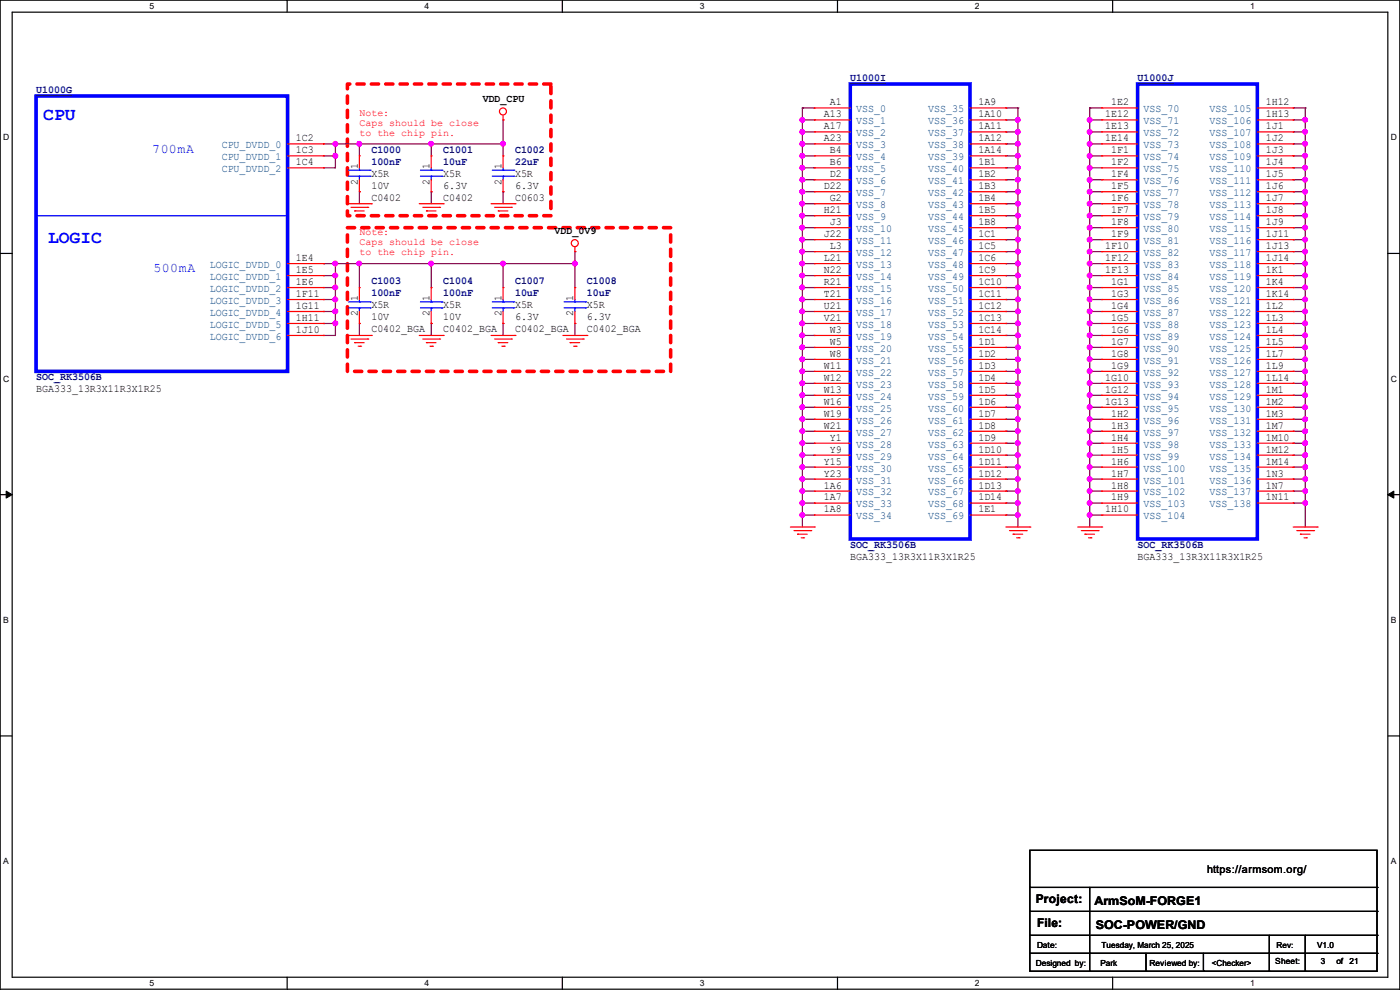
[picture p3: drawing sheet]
<svg xmlns="http://www.w3.org/2000/svg" width="297mm" height="210mm" viewBox="0 0 297 210" stroke-linecap="round" stroke-linejoin="round" font-family="sans-serif">
<path d="M0 0h297v209.8h-297zM2.6 2.6h291.8v204.7h-291.8z" fill="none" stroke="#000" stroke-width=".25"/>
<g fill="#fff">
<path d="M31.7 .3h1v2h-1z"/>
<path d="M31.7 207.6h1v1.9h-1z"/>
</g>
<path d="M60.9 0v2.6M60.9 207.3v2.5" fill="none" stroke="#000" stroke-width=".25"/>
<g fill="#fff">
<path d="M90.1 .3h1v2h-1z"/>
<path d="M90.1 207.6h1v1.9h-1z"/>
</g>
<path d="M119.3 0v2.6M119.3 207.3v2.5" fill="none" stroke="#000" stroke-width=".25"/>
<g fill="#fff">
<path d="M148.5 .3h.9v2h-.9z"/>
<path d="M148.5 207.6h.9v1.9h-.9z"/>
</g>
<path d="M177.7 0v2.6M177.7 207.3v2.5" fill="none" stroke="#000" stroke-width=".25"/>
<g fill="#fff">
<path d="M206.8 .3h1v2h-1z"/>
<path d="M206.8 207.6h1v1.9h-1z"/>
</g>
<path d="M236.1 0v2.6M236.1 207.3v2.5" fill="none" stroke="#000" stroke-width=".25"/>
<g fill="#fff">
<path d="M265.2 .3h1v2h-1z"/>
<path d="M265.2 207.6h1v1.9h-1z"/>
<path d="M.7 28.2h1.2v1.9h-1.2z"/>
<path d="M295.1 28.2h1.2v1.9h-1.2z"/>
<path d="M.7 79.3h1.2v2h-1.2z"/>
<path d="M295.1 79.3h1.2v2h-1.2z"/>
</g>
<path d="M0 53.8h2.6M294.4 53.8h2.6" fill="none" stroke="#000" stroke-width=".25"/>
<g fill="#fff">
<path d="M.7 130.5h1.2v2h-1.2z"/>
<path d="M295.1 130.5h1.1v2h-1.1z"/>
</g>
<path d="M0 104.9h2.6M294.4 104.9h2.6" fill="none" stroke="#000" stroke-width=".25"/>
<path d="M1.3 104.2l1.3 .7-1.3 .8zM294.4 104.9l1.3-.7v1.5z" fill="#000" stroke="#000" stroke-width=".21"/>
<g fill="#fff">
<path d="M.7 181.7h1.2v2h-1.2z"/>
<path d="M295.1 181.7h1.1v2h-1.1z"/>
</g>
<g fill="none" stroke="#000" stroke-width=".25">
<path d="M0 156.1h2.6M294.4 156.1h2.6M218.5 180.4h73.6v25.6h-73.6zM218.5 188.3h73.6M218.5 193.3h73.6M218.5 198.4h73.6M231.2 188.3v17.7M269.3 198.4v7.6M276.9 198.4v7.6M292.1 188.3h.1M292.1 193.3h.1M292.1 198.4h.1"/>
<path d="M218.5 202.2h73.6M231.2 206h.1M243.1 206h.1M243.1 202.2v3.8M255.3 206h.1M255.3 202.2v3.8M269.3 206h.1M276.9 206h.1M292.1 202.2h.1"/>
</g>
<path d="M73.7 17.8h43.2v28h-43.2zM73.7 48.3h68.6v30.5h-68.6z" fill="none" stroke="#f00" stroke-width=".76" stroke-dasharray="1.5 1.5"/>
<g fill="none" stroke="#800040" stroke-width=".25">
<path d="M68.6 30.5h.1M68.6 33.1h.1M68.6 35.6h.1M68.6 30.5h38.1M68.6 33.1h2.6M71.2 30.5h.1M71.2 33.1h.1M71.2 30.5v5.1h-2.6M76.2 30.5h.1M76.2 30.5v2.6M91.5 30.5h.1M91.5 30.5v2.6"/>
<path d="M106.7 25.4h.1M106.7 30.5h.1M106.7 25.4v7.7M170.2 22.9h.1M170.2 25.4h.1M170.2 28h.1M170.2 30.5h.1M170.2 33.1h.1M170.2 35.6h.1M170.2 38.1h.1M170.2 30.5h2.6M170.2 33.1h2.6"/>
<path d="M170.2 35.6h2.6M170.2 22.9h2.6M170.2 22.9v88.9M170.2 25.4h2.6M170.2 28h2.6M170.2 38.1h2.6M213.4 22.9h.1M213.4 25.4h.1M213.4 28h.1M213.4 30.5h.1M213.4 33.1h.1M213.4 35.6h.1"/>
<path d="M213.4 38.1h.1M213.4 30.5h2.5M213.4 33.1h2.5M213.4 35.6h2.5M213.4 22.9h2.5M213.4 25.4h2.5M213.4 28h2.5M213.4 38.1h2.5M215.9 22.9h.1M215.9 25.4h.1M215.9 28h.1M215.9 30.5h.1"/>
<path d="M215.9 33.1h.1M215.9 35.6h.1M215.9 38.1h.1M215.9 22.9v88.9M231.2 22.9h.1M231.2 25.4h.1M231.2 28h.1M231.2 30.5h.1M231.2 33.1h.1M231.2 35.6h.1M231.2 38.1h.1M231.2 30.5h2.5"/>
<path d="M231.2 33.1h2.5M231.2 35.6h2.5M231.2 22.9h2.5M231.2 25.4h2.5M231.2 28h2.5M231.2 38.1h2.5M231.2 22.9v88.9M274.4 22.9h.1M274.4 25.4h.1M274.4 28h.1M274.4 30.5h.1M274.4 33.1h.1"/>
<path d="M274.4 35.6h.1M274.4 38.1h.1M274.4 30.5h2.5M274.4 33.1h2.5M274.4 35.6h2.5M274.4 22.9h2.5M274.4 25.4h2.5M274.4 28h2.5M274.4 38.1h2.5M276.9 22.9h.1M276.9 25.4h.1M276.9 28h.1"/>
<path d="M276.9 30.5h.1M276.9 33.1h.1M276.9 35.6h.1M276.9 38.1h.1M276.9 22.9v88.9M68.6 55.9h.1M68.6 58.5h.1M68.6 55.9h53.4M68.6 58.5h2.6M71.2 55.9h.1M71.2 58.5h.1M71.2 55.9v15.3h-2.6"/>
<path d="M76.2 55.9h.1M76.2 40.7h.1M76.2 40.7v2.5M76.2 55.9v5.1M91.5 55.9h.1M91.5 40.7h.1M91.5 40.7v2.5M91.5 55.9v5.1M106.7 40.7h.1M106.7 55.9h.1M106.7 40.7v2.5M106.7 55.9v5.1"/>
<path d="M122 53.4h.1M122 55.9h.1M122 53.4v7.6M170.2 40.7h.1M170.2 43.2h.1M170.2 45.8h.1M170.2 48.3h.1M170.2 50.8h.1M170.2 53.4h.1M170.2 55.9h.1M170.2 58.5h.1M170.2 55.9h2.6"/>
<path d="M170.2 58.5h2.6M170.2 40.7h2.6M170.2 43.2h2.6M170.2 45.8h2.6M170.2 48.3h2.6M170.2 50.8h2.6M170.2 53.4h2.6M213.4 40.7h.1M213.4 43.2h.1M213.4 45.8h.1M213.4 48.3h.1M213.4 50.8h.1"/>
<path d="M213.4 53.4h.1M213.4 55.9h.1M213.4 58.5h.1M213.4 55.9h2.5M213.4 58.5h2.5M213.4 40.7h2.5M213.4 43.2h2.5M213.4 45.8h2.5M213.4 48.3h2.5M213.4 50.8h2.5M213.4 53.4h2.5M215.9 40.7h.1"/>
<path d="M215.9 43.2h.1M215.9 45.8h.1M215.9 48.3h.1M215.9 50.8h.1M215.9 53.4h.1M215.9 55.9h.1M215.9 58.5h.1M231.2 40.7h.1M231.2 43.2h.1M231.2 45.8h.1M231.2 48.3h.1M231.2 50.8h.1"/>
<path d="M231.2 53.4h.1M231.2 55.9h.1M231.2 58.5h.1M231.2 55.9h2.5M231.2 58.5h2.5M231.2 40.7h2.5M231.2 43.2h2.5M231.2 45.8h2.5M231.2 48.3h2.5M231.2 50.8h2.5M231.2 53.4h2.5M274.4 40.7h.1"/>
<path d="M274.4 43.2h.1M274.4 45.8h.1M274.4 48.3h.1M274.4 50.8h.1M274.4 53.4h.1M274.4 55.9h.1M274.4 58.5h.1M274.4 55.9h2.5M274.4 58.5h2.5M274.4 40.7h2.5M274.4 43.2h2.5M274.4 45.8h2.5"/>
<path d="M274.4 48.3h2.5M274.4 50.8h2.5M274.4 53.4h2.5M276.9 40.7h.1M276.9 43.2h.1M276.9 45.8h.1M276.9 48.3h.1M276.9 50.8h.1M276.9 53.4h.1M276.9 55.9h.1M276.9 58.5h.1M68.6 61h.1"/>
<path d="M68.6 63.5h.1M68.6 66.1h.1M68.6 68.6h.1M68.6 71.2h.1M68.6 61h2.6M68.6 63.5h2.6M68.6 66.1h2.6M68.6 68.6h2.6M71.2 61h.1M71.2 63.5h.1M71.2 66.1h.1M71.2 68.6h.1"/>
<path d="M76.2 68.6h.1M76.2 68.6v2.6M91.5 68.6h.1M91.5 68.6v2.6M106.7 68.6h.1M106.7 68.6v2.6M122 68.6h.1M122 68.6v2.6M170.2 61h.1M170.2 63.5h.1M170.2 66.1h.1M170.2 68.6h.1"/>
<path d="M170.2 71.2h.1M170.2 73.7h.1M170.2 76.2h.1M170.2 78.8h.1M170.2 61h2.6M170.2 63.5h2.6M170.2 66.1h2.6M170.2 68.6h2.6M170.2 71.2h2.6M170.2 73.7h2.6M170.2 76.2h2.6M170.2 78.8h2.6"/>
<path d="M213.4 61h.1M213.4 63.5h.1M213.4 66.1h.1M213.4 68.6h.1M213.4 71.2h.1M213.4 73.7h.1M213.4 76.2h.1M213.4 78.8h.1M213.4 61h2.5M213.4 63.5h2.5M213.4 66.1h2.5M213.4 68.6h2.5"/>
<path d="M213.4 71.2h2.5M213.4 73.7h2.5M213.4 76.2h2.5M213.4 78.8h2.5M215.9 61h.1M215.9 63.5h.1M215.9 66.1h.1M215.9 68.6h.1M215.9 71.2h.1M215.9 73.7h.1M215.9 76.2h.1M215.9 78.8h.1"/>
<path d="M231.2 61h.1M231.2 63.5h.1M231.2 66.1h.1M231.2 68.6h.1M231.2 71.2h.1M231.2 73.7h.1M231.2 76.2h.1M231.2 78.8h.1M231.2 61h2.5M231.2 63.5h2.5M231.2 66.1h2.5M231.2 68.6h2.5"/>
<path d="M231.2 71.2h2.5M231.2 73.7h2.5M231.2 76.2h2.5M231.2 78.8h2.5M274.4 61h.1M274.4 63.5h.1M274.4 66.1h.1M274.4 68.6h.1M274.4 71.2h.1M274.4 73.7h.1M274.4 76.2h.1M274.4 78.8h.1"/>
<path d="M274.4 61h2.5M274.4 63.5h2.5M274.4 66.1h2.5M274.4 68.6h2.5M274.4 71.2h2.5M274.4 73.7h2.5M274.4 76.2h2.5M274.4 78.8h2.5M276.9 61h.1M276.9 63.5h.1M276.9 66.1h.1M276.9 68.6h.1"/>
<path d="M276.9 71.2h.1M276.9 73.7h.1M276.9 76.2h.1M276.9 78.8h.1M170.2 81.3h.1M170.2 83.9h.1M170.2 86.4h.1M170.2 88.9h.1M170.2 91.5h.1M170.2 94h.1M170.2 96.6h.1M170.2 99.1h.1"/>
<path d="M170.2 81.3h2.6M170.2 83.9h2.6M170.2 86.4h2.6M170.2 88.9h2.6M170.2 91.5h2.6M170.2 94h2.6M170.2 96.6h2.6M170.2 99.1h2.6M213.4 81.3h.1M213.4 83.9h.1M213.4 86.4h.1M213.4 88.9h.1"/>
<path d="M213.4 91.5h.1M213.4 94h.1M213.4 96.6h.1M213.4 99.1h.1M213.4 81.3h2.5M213.4 83.9h2.5M213.4 86.4h2.5M213.4 88.9h2.5M213.4 91.5h2.5M213.4 94h2.5M213.4 96.6h2.5M213.4 99.1h2.5"/>
<path d="M215.9 81.3h.1M215.9 83.9h.1M215.9 86.4h.1M215.9 88.9h.1M215.9 91.5h.1M215.9 94h.1M215.9 96.6h.1M215.9 99.1h.1M231.2 81.3h.1M231.2 83.9h.1M231.2 86.4h.1M231.2 88.9h.1"/>
<path d="M231.2 91.5h.1M231.2 94h.1M231.2 96.6h.1M231.2 99.1h.1M231.2 81.3h2.5M231.2 83.9h2.5M231.2 86.4h2.5M231.2 88.9h2.5M231.2 91.5h2.5M231.2 94h2.5M231.2 96.6h2.5M231.2 99.1h2.5"/>
<path d="M274.4 81.3h.1M274.4 83.9h.1M274.4 86.4h.1M274.4 88.9h.1M274.4 91.5h.1M274.4 94h.1M274.4 96.6h.1M274.4 99.1h.1M274.4 81.3h2.5M274.4 83.9h2.5M274.4 86.4h2.5M274.4 88.9h2.5"/>
<path d="M274.4 91.5h2.5M274.4 94h2.5M274.4 96.6h2.5M274.4 99.1h2.5M276.9 81.3h.1M276.9 83.9h.1M276.9 86.4h.1M276.9 88.9h.1M276.9 91.5h.1M276.9 94h.1M276.9 96.6h.1M276.9 99.1h.1"/>
<path d="M170.2 101.6h.1M170.2 104.2h.1M170.2 106.7h.1M170.2 109.3h.1M170.2 101.6h2.6M170.2 104.2h2.6M170.2 106.7h2.6M170.2 109.3h2.6M213.4 101.6h.1M213.4 104.2h.1M213.4 106.7h.1M213.4 109.3h.1"/>
<path d="M213.4 101.6h2.5M213.4 104.2h2.5M213.4 106.7h2.5M213.4 109.3h2.5M215.9 101.6h.1M215.9 104.2h.1M215.9 106.7h.1M215.9 109.3h.1M231.2 101.6h.1M231.2 104.2h.1M231.2 106.7h.1M231.2 109.3h.1"/>
<path d="M231.2 101.6h2.5M231.2 104.2h2.5M231.2 106.7h2.5M231.2 109.3h2.5M274.4 101.6h.1M274.4 104.2h.1M274.4 106.7h.1M274.4 101.6h2.5M274.4 104.2h2.5M274.4 106.7h2.5M276.9 101.6h.1M276.9 104.2h.1"/>
<path d="M276.9 106.7h.1"/>
</g>
<g fill="#f0f" stroke="#f0f" stroke-width=".25">
<circle cx="71.1" cy="30.5" r=".49"/>
<circle cx="71.1" cy="33" r=".49"/>
<circle cx="71.1" cy="58.4" r=".49"/>
<circle cx="71.1" cy="55.9" r=".49"/>
<circle cx="71.1" cy="61" r=".49"/>
<circle cx="71.1" cy="63.5" r=".49"/>
<circle cx="71.1" cy="66.1" r=".49"/>
<circle cx="71.1" cy="68.6" r=".49"/>
<circle cx="106.7" cy="30.5" r=".49"/>
<circle cx="91.5" cy="30.5" r=".49"/>
<circle cx="76.2" cy="30.5" r=".49"/>
<circle cx="121.9" cy="55.9" r=".49"/>
<circle cx="91.5" cy="55.9" r=".49"/>
<circle cx="76.2" cy="55.9" r=".49"/>
<circle cx="170.2" cy="25.4" r=".49"/>
<circle cx="215.9" cy="25.4" r=".49"/>
<circle cx="170.2" cy="30.5" r=".49"/>
<circle cx="170.2" cy="28" r=".49"/>
<circle cx="215.9" cy="30.5" r=".49"/>
<circle cx="215.9" cy="28" r=".49"/>
<circle cx="215.9" cy="33" r=".49"/>
<circle cx="170.2" cy="33" r=".49"/>
<circle cx="170.2" cy="35.6" r=".49"/>
<circle cx="170.2" cy="38.1" r=".49"/>
<circle cx="215.9" cy="35.6" r=".49"/>
<circle cx="215.9" cy="40.7" r=".49"/>
<circle cx="215.9" cy="38.1" r=".49"/>
<circle cx="170.2" cy="43.2" r=".49"/>
<circle cx="170.2" cy="40.7" r=".49"/>
<circle cx="215.9" cy="45.7" r=".49"/>
<circle cx="215.9" cy="43.2" r=".49"/>
<circle cx="170.2" cy="48.3" r=".49"/>
<circle cx="170.2" cy="45.7" r=".49"/>
<circle cx="215.9" cy="48.3" r=".49"/>
<circle cx="170.2" cy="50.8" r=".49"/>
<circle cx="215.9" cy="50.8" r=".49"/>
<circle cx="170.2" cy="55.9" r=".49"/>
<circle cx="170.2" cy="53.4" r=".49"/>
<circle cx="215.9" cy="55.9" r=".49"/>
<circle cx="215.9" cy="53.4" r=".49"/>
<circle cx="170.2" cy="61" r=".49"/>
<circle cx="170.2" cy="58.4" r=".49"/>
<circle cx="215.9" cy="58.4" r=".49"/>
<circle cx="170.2" cy="63.5" r=".49"/>
<circle cx="215.9" cy="63.5" r=".49"/>
<circle cx="215.9" cy="61" r=".49"/>
<circle cx="170.2" cy="66.1" r=".49"/>
<circle cx="215.9" cy="66.1" r=".49"/>
<circle cx="170.2" cy="68.6" r=".49"/>
<circle cx="215.9" cy="68.6" r=".49"/>
<circle cx="170.2" cy="71.1" r=".49"/>
<circle cx="215.9" cy="71.1" r=".49"/>
<circle cx="170.2" cy="73.7" r=".49"/>
<circle cx="170.2" cy="76.2" r=".49"/>
<circle cx="215.9" cy="73.7" r=".49"/>
<circle cx="215.9" cy="76.2" r=".49"/>
<circle cx="170.2" cy="81.3" r=".49"/>
<circle cx="170.2" cy="78.8" r=".49"/>
<circle cx="215.9" cy="81.3" r=".49"/>
<circle cx="215.9" cy="78.8" r=".49"/>
<circle cx="170.2" cy="83.8" r=".49"/>
<circle cx="215.9" cy="83.8" r=".49"/>
<circle cx="215.9" cy="86.4" r=".49"/>
<circle cx="170.2" cy="86.4" r=".49"/>
<circle cx="170.2" cy="88.9" r=".49"/>
<circle cx="215.9" cy="88.9" r=".49"/>
<circle cx="170.2" cy="91.5" r=".49"/>
<circle cx="215.9" cy="91.5" r=".49"/>
<circle cx="170.2" cy="96.5" r=".49"/>
<circle cx="170.2" cy="94" r=".49"/>
<circle cx="215.9" cy="96.5" r=".49"/>
<circle cx="215.9" cy="94" r=".49"/>
<circle cx="170.2" cy="99.1" r=".49"/>
<circle cx="170.2" cy="101.6" r=".49"/>
<circle cx="215.9" cy="101.6" r=".49"/>
<circle cx="215.9" cy="99.1" r=".49"/>
<circle cx="170.2" cy="104.2" r=".49"/>
<circle cx="215.9" cy="104.2" r=".49"/>
<circle cx="170.2" cy="109.2" r=".49"/>
<circle cx="170.2" cy="106.7" r=".49"/>
<circle cx="215.9" cy="109.2" r=".49"/>
<circle cx="215.9" cy="106.7" r=".49"/>
<circle cx="106.7" cy="55.9" r=".49"/>
<circle cx="231.2" cy="25.4" r=".49"/>
<circle cx="231.2" cy="30.5" r=".49"/>
<circle cx="231.2" cy="28" r=".49"/>
<circle cx="231.2" cy="33" r=".49"/>
<circle cx="231.2" cy="35.6" r=".49"/>
<circle cx="231.2" cy="38.1" r=".49"/>
<circle cx="231.2" cy="43.2" r=".49"/>
<circle cx="231.2" cy="40.7" r=".49"/>
<circle cx="231.2" cy="48.3" r=".49"/>
<circle cx="231.2" cy="45.7" r=".49"/>
<circle cx="231.2" cy="50.8" r=".49"/>
<circle cx="231.2" cy="55.9" r=".49"/>
<circle cx="231.2" cy="53.4" r=".49"/>
<circle cx="231.2" cy="58.4" r=".49"/>
<circle cx="231.2" cy="61" r=".49"/>
<circle cx="231.2" cy="66.1" r=".49"/>
<circle cx="231.2" cy="63.5" r=".49"/>
<circle cx="231.2" cy="71.1" r=".49"/>
<circle cx="231.2" cy="68.6" r=".49"/>
<circle cx="231.2" cy="73.7" r=".49"/>
<circle cx="231.2" cy="76.2" r=".49"/>
<circle cx="231.2" cy="81.3" r=".49"/>
<circle cx="231.2" cy="78.8" r=".49"/>
<circle cx="231.2" cy="83.8" r=".49"/>
<circle cx="231.2" cy="86.4" r=".49"/>
<circle cx="231.2" cy="91.5" r=".49"/>
<circle cx="231.2" cy="88.9" r=".49"/>
<circle cx="231.2" cy="94" r=".49"/>
<circle cx="231.2" cy="96.5" r=".49"/>
<circle cx="231.2" cy="99.1" r=".49"/>
<circle cx="231.2" cy="104.2" r=".49"/>
<circle cx="231.2" cy="101.6" r=".49"/>
<circle cx="231.2" cy="109.2" r=".49"/>
<circle cx="231.2" cy="106.7" r=".49"/>
<circle cx="276.9" cy="25.4" r=".49"/>
<circle cx="276.9" cy="30.5" r=".49"/>
<circle cx="276.9" cy="28" r=".49"/>
<circle cx="276.9" cy="33" r=".49"/>
<circle cx="276.9" cy="38.1" r=".49"/>
<circle cx="276.9" cy="35.6" r=".49"/>
<circle cx="276.9" cy="43.2" r=".49"/>
<circle cx="276.9" cy="40.7" r=".49"/>
<circle cx="276.9" cy="45.7" r=".49"/>
<circle cx="276.9" cy="48.3" r=".49"/>
<circle cx="276.9" cy="50.8" r=".49"/>
<circle cx="276.9" cy="55.9" r=".49"/>
<circle cx="276.9" cy="53.4" r=".49"/>
<circle cx="276.9" cy="58.4" r=".49"/>
<circle cx="276.9" cy="61" r=".49"/>
<circle cx="276.9" cy="63.5" r=".49"/>
<circle cx="276.9" cy="68.6" r=".49"/>
<circle cx="276.9" cy="66.1" r=".49"/>
<circle cx="276.9" cy="71.1" r=".49"/>
<circle cx="276.9" cy="73.7" r=".49"/>
<circle cx="276.9" cy="76.2" r=".49"/>
<circle cx="276.9" cy="81.3" r=".49"/>
<circle cx="276.9" cy="78.8" r=".49"/>
<circle cx="276.9" cy="83.8" r=".49"/>
<circle cx="276.9" cy="86.4" r=".49"/>
<circle cx="276.9" cy="88.9" r=".49"/>
<circle cx="276.9" cy="91.5" r=".49"/>
<circle cx="276.9" cy="94" r=".49"/>
<circle cx="276.9" cy="96.5" r=".49"/>
<circle cx="276.9" cy="99.1" r=".49"/>
<circle cx="276.9" cy="101.6" r=".49"/>
<circle cx="276.9" cy="104.2" r=".49"/>
<circle cx="276.9" cy="106.7" r=".49"/>
</g>
<g fill="none" stroke="#f00" stroke-width=".25">
<path d="M61 30.5h7.6M61 33.1h7.6M61 35.6h7.6M68.6 30.5h.1M68.6 33.1h.1M68.6 35.6h.1M76.2 33.1h.1M76.2 33.1v2.5M76.2 38.1v2.6M91.5 33.1h.1M91.5 33.1v2.5M91.5 38.1v2.6"/>
<path d="M106.7 25.4h.1M106.7 33.1h.1M106.7 24.4v1M106.7 33.1v2.5M106.7 38.1v2.6M172.8 22.9h.1M172.8 25.4h.1M172.8 28h.1M172.8 30.5h.1M172.8 33.1h.1M172.8 35.6h.1M172.8 38.1h.1"/>
<path d="M172.8 30.5h7.6M172.8 33.1h7.6M172.8 35.6h7.6M172.8 22.9h7.6M172.8 25.4h7.6M172.8 28h7.6M172.8 38.1h7.6M205.8 30.5h7.6M205.8 33.1h7.6M205.8 35.6h7.6M205.8 22.9h7.6M205.8 25.4h7.6"/>
<path d="M205.8 28h7.6M205.8 38.1h7.6M213.4 35.6h.1M213.4 38.1h.1M213.4 22.9h.1M213.4 25.4h.1M213.4 28h.1M213.4 30.5h.1M213.4 33.1h.1M233.7 22.9h.1M233.7 25.4h.1M233.7 28h.1"/>
<path d="M233.7 30.5h.1M233.7 33.1h.1M233.7 35.6h.1M233.7 38.1h.1M233.7 30.5h7.6M233.7 33.1h7.6M233.7 35.6h7.6M233.7 22.9h7.6M233.7 25.4h7.6M233.7 28h7.6M233.7 38.1h7.6M266.7 30.5h7.7"/>
<path d="M266.7 33.1h7.7M266.7 35.6h7.7M266.7 22.9h7.7M266.7 25.4h7.7M266.7 28h7.7M266.7 38.1h7.7M274.4 22.9h.1M274.4 25.4h.1M274.4 28h.1M274.4 30.5h.1M274.4 33.1h.1M274.4 35.6h.1"/>
<path d="M274.4 38.1h.1M61 55.9h7.6M61 58.5h7.6M68.6 55.9h.1M68.6 58.5h.1M73.7 43.2h5.1M74.5 44h3.5M75.2 44.7h.1M75.2 44.7h2.1M76 45.5h.5M76.2 40.7h.1M76.5 45.5h.1"/>
<path d="M78 44h.1M78.8 43.2h.1M88.9 43.2h5.1M89.7 44h3.6M90.5 44.7h.1M90.5 44.7h2M91.2 45.5h.5M91.5 40.7h.1M91.7 45.5h.1M93.3 44h.1M94 43.2h.1M104.2 43.2h5.1"/>
<path d="M104.9 44h3.6M105.7 44.7h.1M105.7 44.7h2M106.5 45.5h.5M106.7 40.7h.1M107 45.5h.1M108.5 44h.1M109.3 43.2h.1M122 53.4h.1M122 52.4v1M172.8 48.3h.1M172.8 50.8h.1"/>
<path d="M172.8 53.4h.1M172.8 55.9h.1M172.8 58.5h.1M172.8 40.7h.1M172.8 43.2h.1M172.8 45.8h.1M172.8 43.2h7.6M172.8 55.9h7.6M172.8 58.5h7.6M172.8 40.7h7.6M172.8 45.8h7.6M172.8 48.3h7.6"/>
<path d="M172.8 50.8h7.6M172.8 53.4h7.6M205.8 43.2h7.6M205.8 55.9h7.6M205.8 58.5h7.6M205.8 40.7h7.6M205.8 45.8h7.6M205.8 48.3h7.6M205.8 50.8h7.6M205.8 53.4h7.6M213.4 40.7h.1M213.4 43.2h.1"/>
<path d="M213.4 45.8h.1M213.4 48.3h.1M213.4 50.8h.1M213.4 53.4h.1M213.4 55.9h.1M213.4 58.5h.1M233.7 40.7h.1M233.7 43.2h.1M233.7 45.8h.1M233.7 48.3h.1M233.7 50.8h.1M233.7 53.4h.1"/>
<path d="M233.7 55.9h.1M233.7 58.5h.1M233.7 43.2h7.6M233.7 55.9h7.6M233.7 58.5h7.6M233.7 40.7h7.6M233.7 45.8h7.6M233.7 48.3h7.6M233.7 50.8h7.6M233.7 53.4h7.6M266.7 43.2h7.7M266.7 55.9h7.7"/>
<path d="M266.7 58.5h7.7M266.7 40.7h7.7M266.7 45.8h7.7M266.7 48.3h7.7M266.7 50.8h7.7M266.7 53.4h7.7M274.4 40.7h.1M274.4 43.2h.1M274.4 45.8h.1M274.4 48.3h.1M274.4 50.8h.1M274.4 53.4h.1"/>
<path d="M274.4 55.9h.1M274.4 58.5h.1M61 71.2h7.6M61 61h7.6M61 63.5h7.6M61 66.1h7.6M61 68.6h7.6M68.6 61h.1M68.6 63.5h.1M68.6 66.1h.1M68.6 68.6h.1M68.6 71.2h.1"/>
<path d="M73.7 71.2h5.1M74.5 71.9h3.5M75.2 72.7h.1M75.2 72.7h2.1M76 73.4h.5M76.2 61h.1M76.2 68.6h.1M76.2 61v2.5M76.2 66.1v2.5M76.5 73.4h.1M78 71.9h.1M78.8 71.2h.1"/>
<path d="M88.9 71.2h5.1M89.7 71.9h3.6M90.5 72.7h.1M90.5 72.7h2M91.2 73.4h.5M91.5 61h.1M91.5 68.6h.1M91.5 61v2.5M91.5 66.1v2.5M91.7 73.4h.1M93.3 71.9h.1M94 71.2h.1"/>
<path d="M104.2 71.2h5.1M104.9 71.9h3.6M105.7 72.7h.1M105.7 72.7h2M106.5 73.4h.5M106.7 61h.1M106.7 68.6h.1M106.7 61v2.5M106.7 66.1v2.5M107 73.4h.1M108.5 71.9h.1M109.3 71.2h.1"/>
<path d="M119.4 71.2h5.1M120.2 71.9h3.5M120.9 72.7h.1M120.9 72.7h2.1M121.7 73.4h.5M122 61h.1M122 68.6h.1M122 61v2.5M122 66.1v2.5M122.2 73.4h.1M123.7 71.9h.1M124.5 71.2h.1"/>
<path d="M172.8 61h.1M172.8 63.5h.1M172.8 66.1h.1M172.8 68.6h.1M172.8 71.2h.1M172.8 73.7h.1M172.8 76.2h.1M172.8 78.8h.1M172.8 71.2h7.6M172.8 61h7.6M172.8 63.5h7.6M172.8 66.1h7.6"/>
<path d="M172.8 68.6h7.6M172.8 73.7h7.6M172.8 76.2h7.6M172.8 78.8h7.6M205.8 71.2h7.6M205.8 61h7.6M205.8 63.5h7.6M205.8 66.1h7.6M205.8 68.6h7.6M205.8 73.7h7.6M205.8 76.2h7.6M205.8 78.8h7.6"/>
<path d="M213.4 61h.1M213.4 63.5h.1M213.4 66.1h.1M213.4 68.6h.1M213.4 71.2h.1M213.4 73.7h.1M213.4 76.2h.1M213.4 78.8h.1M233.7 61h.1M233.7 63.5h.1M233.7 66.1h.1M233.7 68.6h.1"/>
<path d="M233.7 71.2h.1M233.7 73.7h.1M233.7 76.2h.1M233.7 78.8h.1M233.7 71.2h7.6M233.7 61h7.6M233.7 63.5h7.6M233.7 66.1h7.6M233.7 68.6h7.6M233.7 73.7h7.6M233.7 76.2h7.6M233.7 78.8h7.6"/>
<path d="M266.7 71.2h7.7M266.7 61h7.7M266.7 63.5h7.7M266.7 66.1h7.7M266.7 68.6h7.7M266.7 73.7h7.7M266.7 76.2h7.7M266.7 78.8h7.7M274.4 61h.1M274.4 63.5h.1M274.4 66.1h.1M274.4 68.6h.1"/>
<path d="M274.4 71.2h.1M274.4 73.7h.1M274.4 76.2h.1M274.4 78.8h.1M172.8 81.3h.1M172.8 83.9h.1M172.8 86.4h.1M172.8 88.9h.1M172.8 91.5h.1M172.8 94h.1M172.8 96.6h.1M172.8 99.1h.1"/>
<path d="M172.8 96.6h7.6M172.8 81.3h7.6M172.8 83.9h7.6M172.8 86.4h7.6M172.8 88.9h7.6M172.8 91.5h7.6M172.8 94h7.6M172.8 99.1h7.6M205.8 96.6h7.6M205.8 81.3h7.6M205.8 83.9h7.6M205.8 86.4h7.6"/>
<path d="M205.8 88.9h7.6M205.8 91.5h7.6M205.8 94h7.6M205.8 99.1h7.6M213.4 81.3h.1M213.4 83.9h.1M213.4 86.4h.1M213.4 88.9h.1M213.4 91.5h.1M213.4 94h.1M213.4 96.6h.1M213.4 99.1h.1"/>
<path d="M233.7 96.6h.1M233.7 81.3h.1M233.7 83.9h.1M233.7 86.4h.1M233.7 88.9h.1M233.7 91.5h.1M233.7 94h.1M233.7 99.1h.1M233.7 96.6h7.6M233.7 81.3h7.6M233.7 83.9h7.6M233.7 86.4h7.6"/>
<path d="M233.7 88.9h7.6M233.7 91.5h7.6M233.7 94h7.6M233.7 99.1h7.6M266.7 96.6h7.7M266.7 81.3h7.7M266.7 83.9h7.7M266.7 86.4h7.7M266.7 88.9h7.7M266.7 91.5h7.7M266.7 94h7.7M266.7 99.1h7.7"/>
<path d="M274.4 81.3h.1M274.4 83.9h.1M274.4 86.4h.1M274.4 88.9h.1M274.4 91.5h.1M274.4 94h.1M274.4 96.6h.1M274.4 99.1h.1M167.7 111.8h5.1M168.4 112.6h3.6M169.2 113.3h.1M169.2 113.3h2"/>
<path d="M170 114.1h.5M170.5 114.1h.1M172 112.6h.1M172.8 111.8h.1M172.8 101.6h.1M172.8 104.2h.1M172.8 106.7h.1M172.8 109.3h.1M172.8 101.6h7.6M172.8 104.2h7.6M172.8 106.7h7.6M172.8 109.3h7.6"/>
<path d="M205.8 101.6h7.6M205.8 104.2h7.6M205.8 106.7h7.6M205.8 109.3h7.6M213.4 101.6h.1M213.4 104.2h.1M213.4 106.7h.1M213.4 109.3h.1M213.4 111.8h5.1M214.2 112.6h3.5M214.9 113.3h.1M214.9 113.3h2.1"/>
<path d="M215.7 114.1h.5M216.2 114.1h.1M217.7 112.6h.1M218.5 111.8h.1M228.6 111.8h5.1M229.4 112.6h3.6M230.2 113.3h.1M230.2 113.3h2M230.9 114.1h.5M231.4 114.1h.1M233 112.6h.1M233.7 111.8h.1"/>
<path d="M233.7 101.6h.1M233.7 104.2h.1M233.7 106.7h.1M233.7 109.3h.1M233.7 101.6h7.6M233.7 104.2h7.6M233.7 106.7h7.6M233.7 109.3h7.6M266.7 101.6h7.7M266.7 104.2h7.7M266.7 106.7h7.7M274.4 101.6h.1"/>
<path d="M274.4 104.2h.1M274.4 106.7h.1M274.4 111.8h5M275.1 112.6h3.6M275.9 113.3h.1M275.9 113.3h2M276.6 114.1h.6M277.2 114.1h.1M278.7 112.6h.1M279.4 111.8h.1"/>
<circle cx="106.7" cy="23.6" r=".74"/>
<circle cx="121.9" cy="51.6" r=".74"/>
</g>
<g fill="none" stroke="#00f" stroke-width=".25">
<path d="M74 37.4h4.5M74 36.1h4.5M76.2 36.1h.1M76.2 37.4h.1M76.2 35.6v.5M76.2 37.4v.7M78.5 37.4h.1M78.5 36.1h.1M89.2 37.4h4.6M89.2 36.1h4.6M91.5 36.1h.1M91.5 37.4h.1"/>
<path d="M91.5 35.6v.5M91.5 37.4v.7M93.8 37.4h.1M93.8 36.1h.1M104.4 37.4h4.6M104.4 36.1h4.6M106.7 36.1h.1M106.7 37.4h.1M106.7 35.6v.5M106.7 37.4v.7M109 37.4h.1M109 36.1h.1"/>
<path d="M7.7 45.8h.1M7.7 45.8h53.3M74 65.3h4.5M74 64.1h4.5M76.2 64.1h.1M76.2 65.3h.1M76.2 63.5v.6M76.2 65.3v.8M78.5 65.3h.1M78.5 64.1h.1M89.2 65.3h4.6M89.2 64.1h4.6"/>
<path d="M91.5 64.1h.1M91.5 65.3h.1M91.5 63.5v.6M91.5 65.3v.8M93.8 65.3h.1M93.8 64.1h.1M104.4 65.3h4.6M104.4 64.1h4.6M106.7 64.1h.1M106.7 65.3h.1M106.7 63.5v.6M106.7 65.3v.8"/>
<path d="M109 65.3h.1M109 64.1h.1M119.7 65.3h4.5M119.7 64.1h4.5M122 64.1h.1M122 65.3h.1M122 63.5v.6M122 65.3v.8M124.2 65.3h.1M124.2 64.1h.1"/>
</g>
<path d="M180.4 17.8h25.4v96.5h-25.4zM241.3 17.8h25.4v96.5h-25.4zM7.7 20.4h53.3v58.4h-53.3z" fill="none" stroke="#00f" stroke-width=".76"/>
<path d="M180.4 17.8h7.6M241.3 17.8h7.7M7.7 20.3h7.6" fill="none" stroke="#000080" stroke-width=".21"/>
<g font-size="3.8" fill="#00f">
<text x="9.2" y="25.4">CPU</text>
<text x="10.2" y="51.5">LOGIC</text>
</g>
<g font-size="2.8" fill="#00f">
<text x="32.3" y="32.5">700mA</text>
<text x="32.6" y="57.7">500mA</text>
</g>
<g font-size="2.5">
<text x="219.8" y="191.6">Project:</text>
<text x="232.2" y="191.9">ArmSoM-FORGE1</text>
<text x="220" y="196.7">File:</text>
<text x="232.5" y="197">SOC-POWER/GND</text>
</g>
<g font-size="2.3" fill="#000080">
<text x="180.4" y="17.1">U1000I</text>
<text x="241.3" y="17.1">U1000J</text>
<text x="7.7" y="19.7">U1000G</text>
<text x="78.8" y="32.4">C1000</text>
<text x="78.8" y="34.9">100nF</text>
<text x="94" y="32.4">C1001</text>
<text x="94" y="34.9">10uF</text>
<text x="109.3" y="32.4">C1002</text>
<text x="109.3" y="34.9">22uF</text>
<text x="78.8" y="60.3">C1003</text>
<text x="78.8" y="62.9">100nF</text>
<text x="94" y="60.3">C1004</text>
<text x="94" y="62.9">100nF</text>
<text x="109.3" y="60.3">C1007</text>
<text x="109.3" y="62.9">10uF</text>
<text x="124.5" y="60.3">C1008</text>
<text x="124.5" y="62.9">10uF</text>
<text x="7.7" y="80.6">SOC_RK3506B</text>
<text x="180.4" y="116.2">SOC_RK3506B</text>
<text x="241.3" y="116.2">SOC_RK3506B</text>
</g>
<g font-size="2.3">
<text x="102.4" y="21.7">VDD_CPU</text>
<text x="176.1" y="22.4">A1</text>
<text x="207.6" y="22.4">1A9</text>
<text x="235.8" y="22.4">1E2</text>
<text x="268.5" y="22.4">1H12</text>
<text x="62.8" y="30">1C2</text>
<text x="174.8" y="24.9">A13</text>
<text x="174.8" y="27.4">A17</text>
<text x="174.8" y="30">A23</text>
<text x="207.6" y="24.9">1A10</text>
<text x="207.6" y="27.4">1A11</text>
<text x="207.6" y="30">1A12</text>
<text x="234.5" y="24.9">1E12</text>
<text x="234.5" y="27.4">1E13</text>
<text x="234.5" y="30">1E14</text>
<text x="268.5" y="24.9">1H13</text>
<text x="268.5" y="27.4">1J1</text>
<text x="268.5" y="30">1J2</text>
<text x="62.8" y="32.5">1C3</text>
<text x="62.8" y="35.1">1C4</text>
<text x="75.9" y="35.9" transform="rotate(-90 75.9 35.9)">1</text>
<text x="91.1" y="35.9" transform="rotate(-90 91.1 35.9)">1</text>
<text x="106.4" y="35.9" transform="rotate(-90 106.4 35.9)">1</text>
<text x="176.1" y="32.5">B4</text>
<text x="176.1" y="35.1">B6</text>
<text x="207.6" y="35.1">1B1</text>
<text x="207.6" y="32.5">1A14</text>
<text x="235.8" y="32.5">1F1</text>
<text x="235.8" y="35.1">1F2</text>
<text x="268.5" y="32.5">1J3</text>
<text x="268.5" y="35.1">1J4</text>
<text x="75.9" y="39.2" transform="rotate(-90 75.9 39.2)">2</text>
<text x="78.8" y="37.5">X5R</text>
<text x="78.8" y="40">10V</text>
<text x="91.1" y="39.2" transform="rotate(-90 91.1 39.2)">2</text>
<text x="94" y="37.5">X5R</text>
<text x="94" y="40">6.3V</text>
<text x="106.4" y="39.2" transform="rotate(-90 106.4 39.2)">2</text>
<text x="109.3" y="37.5">X5R</text>
<text x="109.3" y="40">6.3V</text>
<text x="174.8" y="40.1">D22</text>
<text x="176.1" y="37.6">D2</text>
<text x="207.6" y="37.6">1B2</text>
<text x="207.6" y="40.1">1B3</text>
<text x="235.8" y="37.6">1F4</text>
<text x="235.8" y="40.1">1F5</text>
<text x="268.5" y="37.6">1J5</text>
<text x="268.5" y="40.1">1J6</text>
<text x="78.8" y="42.5">C0402</text>
<text x="94" y="42.5">C0402</text>
<text x="109.3" y="42.5">C0603</text>
<text x="174.8" y="45.2">H21</text>
<text x="176.1" y="47.8">J3</text>
<text x="176.1" y="42.7">G2</text>
<text x="207.6" y="42.7">1B4</text>
<text x="207.6" y="45.2">1B5</text>
<text x="207.6" y="47.8">1B8</text>
<text x="235.8" y="42.7">1F6</text>
<text x="235.8" y="45.2">1F7</text>
<text x="235.8" y="47.8">1F8</text>
<text x="268.5" y="42.7">1J7</text>
<text x="268.5" y="45.2">1J8</text>
<text x="268.5" y="47.8">1J9</text>
<text x="117.6" y="49.7">VDD_0V9</text>
<text x="174.8" y="50.3">J22</text>
<text x="176.1" y="52.8">L3</text>
<text x="207.6" y="50.3">1C1</text>
<text x="207.6" y="52.8">1C5</text>
<text x="234.5" y="52.8">1F10</text>
<text x="235.8" y="50.3">1F9</text>
<text x="268.5" y="50.3">1J11</text>
<text x="268.5" y="52.8">1J13</text>
<text x="62.8" y="55.4">1E4</text>
<text x="62.8" y="57.9">1E5</text>
<text x="174.8" y="55.4">L21</text>
<text x="174.8" y="57.9">N22</text>
<text x="207.6" y="55.4">1C6</text>
<text x="207.6" y="57.9">1C9</text>
<text x="234.5" y="55.4">1F12</text>
<text x="234.5" y="57.9">1F13</text>
<text x="268.5" y="55.4">1J14</text>
<text x="268.5" y="57.9">1K1</text>
<text x="62.8" y="60.5">1E6</text>
<text x="62.8" y="63">1F11</text>
<text x="62.8" y="65.5">1G11</text>
<text x="75.9" y="63.8" transform="rotate(-90 75.9 63.8)">1</text>
<text x="78.8" y="65.4">X5R</text>
<text x="91.1" y="63.8" transform="rotate(-90 91.1 63.8)">1</text>
<text x="94" y="65.4">X5R</text>
<text x="106.4" y="63.8" transform="rotate(-90 106.4 63.8)">1</text>
<text x="109.3" y="65.4">X5R</text>
<text x="121.6" y="63.8" transform="rotate(-90 121.6 63.8)">1</text>
<text x="124.5" y="65.4">X5R</text>
<text x="174.8" y="60.5">R21</text>
<text x="174.8" y="63">T21</text>
<text x="174.8" y="65.5">U21</text>
<text x="207.6" y="60.5">1C10</text>
<text x="207.6" y="63">1C11</text>
<text x="207.6" y="65.5">1C12</text>
<text x="235.8" y="60.5">1G1</text>
<text x="235.8" y="63">1G3</text>
<text x="235.8" y="65.5">1G4</text>
<text x="268.5" y="60.5">1K4</text>
<text x="268.5" y="63">1K14</text>
<text x="268.5" y="65.5">1L2</text>
<text x="62.8" y="68.1">1H11</text>
<text x="62.8" y="70.6">1J10</text>
<text x="75.9" y="67.1" transform="rotate(-90 75.9 67.1)">2</text>
<text x="78.8" y="70.5">C0402_BGA</text>
<text x="78.8" y="67.9">10V</text>
<text x="91.1" y="67.1" transform="rotate(-90 91.1 67.1)">2</text>
<text x="94" y="70.5">C0402_BGA</text>
<text x="94" y="67.9">10V</text>
<text x="106.4" y="67.1" transform="rotate(-90 106.4 67.1)">2</text>
<text x="109.3" y="70.5">C0402_BGA</text>
<text x="109.3" y="67.9">6.3V</text>
<text x="121.6" y="67.1" transform="rotate(-90 121.6 67.1)">2</text>
<text x="124.5" y="70.5">C0402_BGA</text>
<text x="124.5" y="67.9">6.3V</text>
<text x="174.8" y="68.1">V21</text>
<text x="176.1" y="70.6">W3</text>
<text x="207.6" y="68.1">1C13</text>
<text x="207.6" y="70.6">1C14</text>
<text x="235.8" y="68.1">1G5</text>
<text x="235.8" y="70.6">1G6</text>
<text x="268.5" y="68.1">1L3</text>
<text x="268.5" y="70.6">1L4</text>
<text x="176.1" y="73.2">W5</text>
<text x="176.1" y="75.7">W8</text>
<text x="207.6" y="73.2">1D1</text>
<text x="207.6" y="75.7">1D2</text>
<text x="235.8" y="73.2">1G7</text>
<text x="235.8" y="75.7">1G8</text>
<text x="268.5" y="73.2">1L5</text>
<text x="268.5" y="75.7">1L7</text>
<text x="7.7" y="83.2">BGA333_13R3X11R3X1R25</text>
<text x="174.8" y="78.2">W11</text>
<text x="174.8" y="80.8">W12</text>
<text x="174.8" y="83.3">W13</text>
<text x="207.6" y="78.2">1D3</text>
<text x="207.6" y="80.8">1D4</text>
<text x="207.6" y="83.3">1D5</text>
<text x="234.5" y="80.8">1G10</text>
<text x="234.5" y="83.3">1G12</text>
<text x="235.8" y="78.2">1G9</text>
<text x="268.5" y="78.2">1L9</text>
<text x="268.5" y="80.8">1L14</text>
<text x="268.5" y="83.3">1M1</text>
<text x="174.8" y="85.9">W16</text>
<text x="174.8" y="88.4">W19</text>
<text x="207.6" y="85.9">1D6</text>
<text x="207.6" y="88.4">1D7</text>
<text x="234.5" y="85.9">1G13</text>
<text x="235.8" y="88.4">1H2</text>
<text x="268.5" y="85.9">1M2</text>
<text x="268.5" y="88.4">1M3</text>
<text x="174.8" y="90.9">W21</text>
<text x="176.1" y="93.5">Y1</text>
<text x="207.6" y="90.9">1D8</text>
<text x="207.6" y="93.5">1D9</text>
<text x="235.8" y="90.9">1H3</text>
<text x="235.8" y="93.5">1H4</text>
<text x="268.5" y="90.9">1M7</text>
<text x="268.5" y="93.5">1M10</text>
<text x="174.8" y="98.6">Y15</text>
<text x="174.8" y="101.1">Y23</text>
<text x="176.1" y="96">Y9</text>
<text x="207.6" y="96">1D10</text>
<text x="207.6" y="98.6">1D11</text>
<text x="207.6" y="101.1">1D12</text>
<text x="235.8" y="96">1H5</text>
<text x="235.8" y="101.1">1H7</text>
<text x="235.8" y="98.6">1H6</text>
<text x="268.5" y="96">1M12</text>
<text x="268.5" y="98.6">1M14</text>
<text x="268.5" y="101.1">1N3</text>
<text x="174.8" y="103.6">1A6</text>
<text x="174.8" y="106.2">1A7</text>
<text x="207.6" y="103.6">1D13</text>
<text x="207.6" y="106.2">1D14</text>
<text x="235.8" y="103.6">1H8</text>
<text x="235.8" y="106.2">1H9</text>
<text x="268.5" y="103.6">1N7</text>
<text x="268.5" y="106.2">1N11</text>
<text x="174.8" y="108.7">1A8</text>
<text x="207.6" y="108.7">1E1</text>
<text x="234.5" y="108.7">1H10</text>
<text x="180.4" y="118.7">BGA333_13R3X11R3X1R25</text>
<text x="241.3" y="118.7">BGA333_13R3X11R3X1R25</text>
<text x="256.1" y="185.3">https://armsom.org/</text>
</g>
<g font-size="2.3" fill="#004080">
<text x="181.7" y="23.8">VSS_0</text>
<text x="196.9" y="23.8">VSS_35</text>
<text x="242.6" y="23.8">VSS_70</text>
<text x="256.6" y="23.8">VSS_105</text>
<text x="181.7" y="26.4">VSS_1</text>
<text x="181.7" y="28.9">VSS_2</text>
<text x="196.9" y="26.4">VSS_36</text>
<text x="196.9" y="28.9">VSS_37</text>
<text x="242.6" y="26.4">VSS_71</text>
<text x="242.6" y="28.9">VSS_72</text>
<text x="256.6" y="26.4">VSS_106</text>
<text x="256.6" y="28.9">VSS_107</text>
<text x="47" y="31.5">CPU_DVDD_0</text>
<text x="47" y="34">CPU_DVDD_1</text>
<text x="181.7" y="31.5">VSS_3</text>
<text x="181.7" y="34">VSS_4</text>
<text x="196.9" y="31.5">VSS_38</text>
<text x="196.9" y="34">VSS_39</text>
<text x="242.6" y="31.5">VSS_73</text>
<text x="242.6" y="34">VSS_74</text>
<text x="256.6" y="31.5">VSS_108</text>
<text x="256.6" y="34">VSS_109</text>
<text x="47" y="36.5">CPU_DVDD_2</text>
<text x="181.7" y="36.5">VSS_5</text>
<text x="181.7" y="39.1">VSS_6</text>
<text x="181.7" y="41.6">VSS_7</text>
<text x="196.9" y="36.5">VSS_40</text>
<text x="196.9" y="39.1">VSS_41</text>
<text x="196.9" y="41.6">VSS_42</text>
<text x="242.6" y="36.5">VSS_75</text>
<text x="242.6" y="39.1">VSS_76</text>
<text x="242.6" y="41.6">VSS_77</text>
<text x="256.6" y="36.5">VSS_110</text>
<text x="256.6" y="39.1">VSS_111</text>
<text x="256.6" y="41.6">VSS_112</text>
<text x="181.7" y="44.2">VSS_8</text>
<text x="181.7" y="46.7">VSS_9</text>
<text x="196.9" y="44.2">VSS_43</text>
<text x="196.9" y="46.7">VSS_44</text>
<text x="242.6" y="44.2">VSS_78</text>
<text x="242.6" y="46.7">VSS_79</text>
<text x="256.6" y="44.2">VSS_113</text>
<text x="256.6" y="46.7">VSS_114</text>
<text x="181.7" y="49.2">VSS_10</text>
<text x="181.7" y="51.8">VSS_11</text>
<text x="196.9" y="49.2">VSS_45</text>
<text x="196.9" y="51.8">VSS_46</text>
<text x="242.6" y="49.2">VSS_80</text>
<text x="242.6" y="51.8">VSS_81</text>
<text x="256.6" y="49.2">VSS_115</text>
<text x="256.6" y="51.8">VSS_116</text>
<text x="44.5" y="56.9">LOGIC_DVDD_0</text>
<text x="44.5" y="59.4">LOGIC_DVDD_1</text>
<text x="181.7" y="54.3">VSS_12</text>
<text x="181.7" y="56.9">VSS_13</text>
<text x="181.7" y="59.4">VSS_14</text>
<text x="196.9" y="54.3">VSS_47</text>
<text x="196.9" y="56.9">VSS_48</text>
<text x="196.9" y="59.4">VSS_49</text>
<text x="242.6" y="54.3">VSS_82</text>
<text x="242.6" y="56.9">VSS_83</text>
<text x="242.6" y="59.4">VSS_84</text>
<text x="256.6" y="54.3">VSS_117</text>
<text x="256.6" y="56.9">VSS_118</text>
<text x="256.6" y="59.4">VSS_119</text>
<text x="44.5" y="61.9">LOGIC_DVDD_2</text>
<text x="44.5" y="64.5">LOGIC_DVDD_3</text>
<text x="181.7" y="61.9">VSS_15</text>
<text x="181.7" y="64.5">VSS_16</text>
<text x="196.9" y="61.9">VSS_50</text>
<text x="196.9" y="64.5">VSS_51</text>
<text x="242.6" y="61.9">VSS_85</text>
<text x="242.6" y="64.5">VSS_86</text>
<text x="256.6" y="61.9">VSS_120</text>
<text x="256.6" y="64.5">VSS_121</text>
<text x="44.5" y="67">LOGIC_DVDD_4</text>
<text x="44.5" y="69.6">LOGIC_DVDD_5</text>
<text x="181.7" y="67">VSS_17</text>
<text x="181.7" y="69.6">VSS_18</text>
<text x="196.9" y="67">VSS_52</text>
<text x="196.9" y="69.6">VSS_53</text>
<text x="242.6" y="67">VSS_87</text>
<text x="242.6" y="69.6">VSS_88</text>
<text x="256.6" y="67">VSS_122</text>
<text x="256.6" y="69.6">VSS_123</text>
<text x="44.5" y="72.1">LOGIC_DVDD_6</text>
<text x="181.7" y="72.1">VSS_19</text>
<text x="181.7" y="74.6">VSS_20</text>
<text x="181.7" y="77.2">VSS_21</text>
<text x="196.9" y="72.1">VSS_54</text>
<text x="196.9" y="74.6">VSS_55</text>
<text x="196.9" y="77.2">VSS_56</text>
<text x="242.6" y="72.1">VSS_89</text>
<text x="242.6" y="74.6">VSS_90</text>
<text x="242.6" y="77.2">VSS_91</text>
<text x="256.6" y="72.1">VSS_124</text>
<text x="256.6" y="74.6">VSS_125</text>
<text x="256.6" y="77.2">VSS_126</text>
<text x="181.7" y="79.7">VSS_22</text>
<text x="181.7" y="82.3">VSS_23</text>
<text x="196.9" y="79.7">VSS_57</text>
<text x="196.9" y="82.3">VSS_58</text>
<text x="242.6" y="79.7">VSS_92</text>
<text x="242.6" y="82.3">VSS_93</text>
<text x="256.6" y="79.7">VSS_127</text>
<text x="256.6" y="82.3">VSS_128</text>
<text x="181.7" y="84.8">VSS_24</text>
<text x="181.7" y="87.3">VSS_25</text>
<text x="181.7" y="89.9">VSS_26</text>
<text x="196.9" y="84.8">VSS_59</text>
<text x="196.9" y="87.3">VSS_60</text>
<text x="196.9" y="89.9">VSS_61</text>
<text x="242.6" y="84.8">VSS_94</text>
<text x="242.6" y="87.3">VSS_95</text>
<text x="242.6" y="89.9">VSS_96</text>
<text x="256.6" y="84.8">VSS_129</text>
<text x="256.6" y="87.3">VSS_130</text>
<text x="256.6" y="89.9">VSS_131</text>
<text x="181.7" y="92.4">VSS_27</text>
<text x="181.7" y="95">VSS_28</text>
<text x="196.9" y="92.4">VSS_62</text>
<text x="196.9" y="95">VSS_63</text>
<text x="242.6" y="92.4">VSS_97</text>
<text x="242.6" y="95">VSS_98</text>
<text x="256.6" y="92.4">VSS_132</text>
<text x="256.6" y="95">VSS_133</text>
<text x="181.7" y="97.5">VSS_29</text>
<text x="181.7" y="100">VSS_30</text>
<text x="196.9" y="97.5">VSS_64</text>
<text x="196.9" y="100">VSS_65</text>
<text x="242.6" y="97.5">VSS_99</text>
<text x="242.6" y="100">VSS_100</text>
<text x="256.6" y="97.5">VSS_134</text>
<text x="256.6" y="100">VSS_135</text>
<text x="181.7" y="102.6">VSS_31</text>
<text x="181.7" y="105.1">VSS_32</text>
<text x="181.7" y="107.7">VSS_33</text>
<text x="196.9" y="102.6">VSS_66</text>
<text x="196.9" y="105.1">VSS_67</text>
<text x="196.9" y="107.7">VSS_68</text>
<text x="242.6" y="102.6">VSS_101</text>
<text x="242.6" y="105.1">VSS_102</text>
<text x="242.6" y="107.7">VSS_103</text>
<text x="256.6" y="102.6">VSS_136</text>
<text x="256.6" y="105.1">VSS_137</text>
<text x="256.6" y="107.7">VSS_138</text>
<text x="181.7" y="110.2">VSS_34</text>
<text x="196.9" y="110.2">VSS_69</text>
<text x="242.6" y="110.2">VSS_104</text>
</g>
<g font-size="2.1" fill="#f00">
<text x="76.2" y="24.6">Note:</text>
<text x="76.2" y="26.7">Caps should be close</text>
<text x="76.2" y="28.8">to the chip pin.</text>
<text x="76.2" y="50">Note:</text>
<text x="76.2" y="52.1">Caps should be close</text>
<text x="76.2" y="54.2">to the chip pin.</text>
</g>
<g font-size="1.8">
<text x="31.7" y="1.9">5</text>
<text x="90.1" y="1.9">4</text>
<text x="148.5" y="1.9">3</text>
<text x="206.8" y="1.9">2</text>
<text x="265.2" y="1.9">1</text>
<text x=".7" y="29.8">D</text>
<text x="295.1" y="29.8">D</text>
<text x=".7" y="80.9">C</text>
<text x="295.1" y="80.9">C</text>
<text x=".7" y="132.1">B</text>
<text x="295.1" y="132.1">B</text>
<text x=".7" y="183.3">A</text>
<text x="295.1" y="183.3">A</text>
<text x="220" y="201">Date:</text>
<text x="233.7" y="201">Tuesday, March 25, 2025</text>
<text x="279.4" y="201">V1.0</text>
<text x="31.7" y="209.2">5</text>
<text x="90.1" y="209.2">4</text>
<text x="148.5" y="209.2">3</text>
<text x="206.8" y="209.2">2</text>
<text x="219.8" y="204.9">Designed by:</text>
<text x="233.5" y="204.9">Park</text>
<text x="243.9" y="204.9">Reviewed by:</text>
<text x="257.1" y="204.9">&lt;Checker&gt;</text>
<text x="265.2" y="209.2">1</text>
<text x="270.6" y="204.6">Sheet:</text>
<text x="280.2" y="204.6">3</text>
<text x="283.5" y="204.6">of</text>
<text x="286.3" y="204.6">21</text>
</g>
<text font-size="1.7" x="270.8" y="201">Rev:</text>
</svg>
